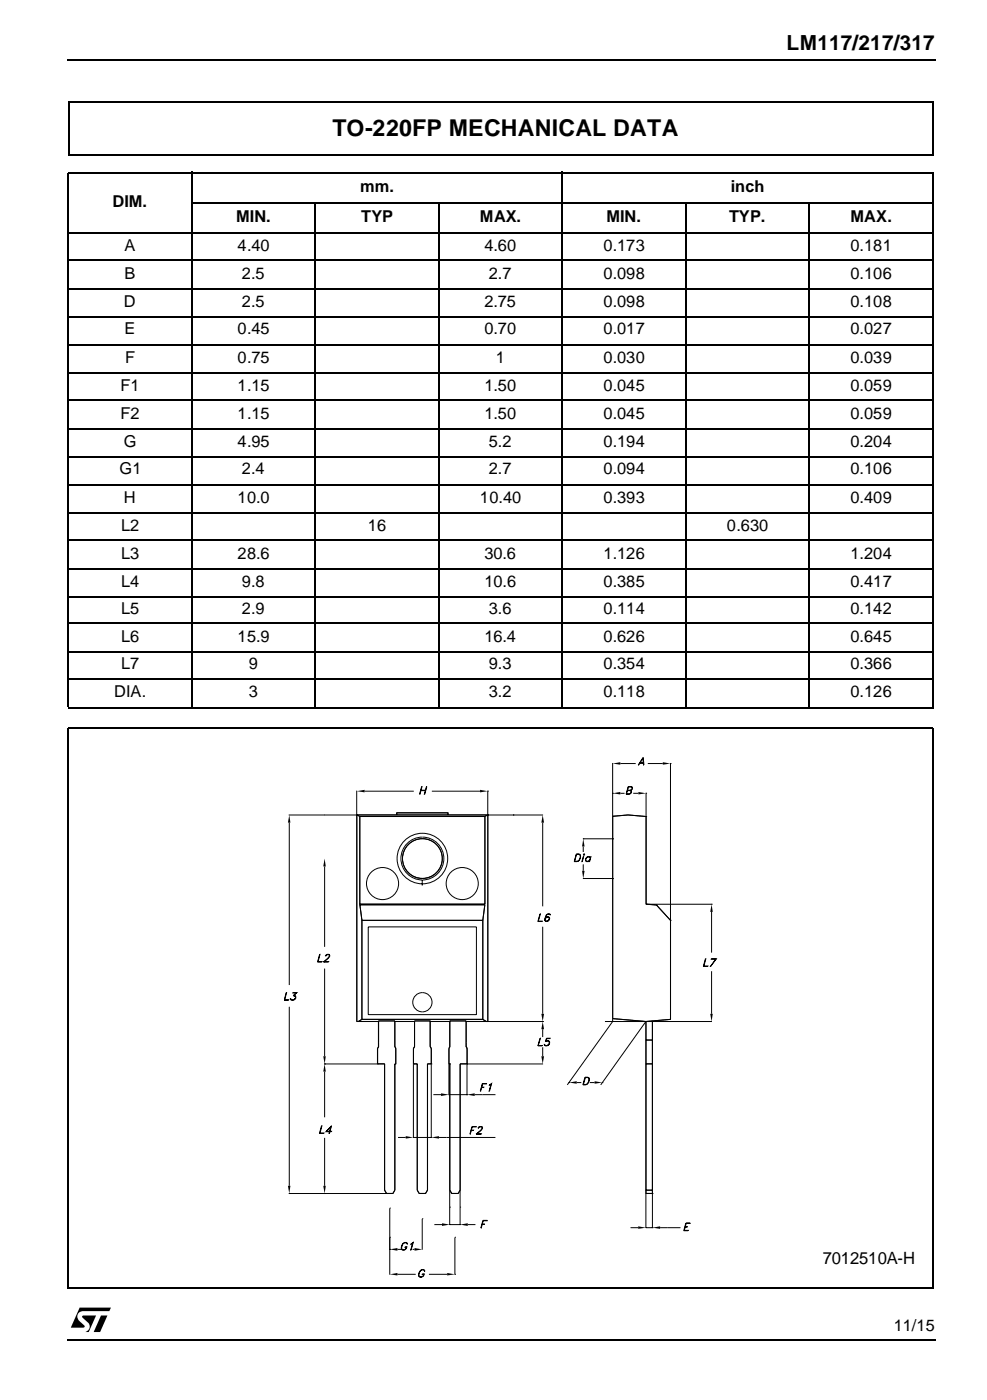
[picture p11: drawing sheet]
<svg xmlns="http://www.w3.org/2000/svg" width="185mm" height="262mm" viewBox="0 0 185 262" stroke-linecap="round" stroke-linejoin="round" font-family="sans-serif">
<path d="M12.5 11.1l.1 .3zM175.1 11.1l.1 .3zM12.5 251.1l.1 .2zM175.1 251.1l.1 .2z" fill="#000"/>
<path d="M12.6 11.3h162.5M12.6 251.2h162.5" fill="none" stroke="#000" stroke-width=".25"/>
<path d="M14.8 245h6.2l-2.2 4.9h-6.1z" fill="#fff"/>
<path d="M14.9 245.1h5.9l-.3 .7h-4.9a1.05 1.05 0 0 0-1.1 .7 1.05 1.05 0 0 0 .4 1.2l.9 .8v.3l-2.5 .1zM15.4 246.7l2.6-.1-1.4 3.1h-.6a1.04 1.04 0 0 0 .5-1.7l-1-1zM18.9 246.6h1.2l-1.3 3.1h-1.3z" fill="#000"/>
<g fill="#fff">
<path d="M12.6 18.6h162.6v223.9h-162.6z"/>
<path d="M12.8 136.6h161.9v105h-161.9z"/>
</g>
<path d="M12.8 136.6h162M12.8 136.5v105.1M174.7 136.6v105.1M12.7 241.6h162" fill="none" stroke="#000" stroke-width=".21"/>
<g fill="#fff">
<path d="M12.8 25.3h162v.1h-162z"/>
<path d="M174.7 25.3h.1v108.8h-.1z"/>
<path d="M12.8 134h161.9v.1h-161.9z"/>
<path d="M12.8 25.3h.1v108.7h-.1z"/>
</g>
<g fill="none" stroke="#000" stroke-width=".21">
<path d="M12.7 32.4h162.1M12.8 32.5v100M35.8 38h139M35.9 32.2v100.6M59.1 37.9v94.9M82.2 37.9v94.9M105.3 32.2v100.6M128.4 37.9v94.9M151.6 37.9v94.9M174.7 32.5v100M12.7 43.6h162.1M12.7 48.8h162.1"/>
<path d="M12.7 54.1h162.1M12.7 59.4h162.1M12.7 64.6h162.1M12.7 69.9h162.1M12.7 75.1h162.1M12.7 80.4h162.1M12.7 85.7h162.1M12.7 90.8h162.1M12.7 96.1h162.1M12.7 101.3h162.1M12.7 106.6h162.1M12.7 111.9h162.1"/>
<path d="M12.7 116.9h162.1M12.7 122.2h162.1M12.7 127.4h162.1M12.7 132.7h162.1"/>
</g>
<path d="M12.8 19.1h162.1M12.9 19v10M174.7 19.1v10.1M12.7 29.1h162" fill="none" stroke="#000" stroke-width=".32"/>
<g fill="#fff">
<path d="M16.3 140.1h154.9v101h-154.9z"/>
<path d="M53.3 141.9h80.9v97.5h-80.9z"/>
</g>
<g fill="none" stroke="#000" stroke-width=".19">
<path d="M54.1 152.8h47.6M54.2 154.2v30.5M66.8 152.8l.6 .3h23.4M66.8 152.8h.1M66.8 148.2v43.3h4.1M68.3 148.3h9.2M74.3 152.4h9.6v.4v-.4h-9.6v.4zM78.8 148.2h.9M78.9 148.1h.8M79 147.5l-.4 1.4zM79.1 156.9a4 4 0 0 0-4 4.1 4 4 0 0 0 4 4M79.1 156.9a4 4 0 0 1 4 4.1 4 4 0 0 1-4 4"/>
<path d="M79.9 147.5l-.4 1.4zM80.9 148.3h9M90.8 153.1v16.4M91.4 152.8h.1M91.4 148.3h.1M91.4 148.2v43.3M91.4 152.8l-.6 .3M96.1 152.8h.1M101.6 154.2v15.7M109.2 157.3h5.5M109.2 157.3h.1M109.2 158.7v1"/>
<path d="M114.7 157.3h.1M114.7 148.7h.1M114.7 153h.1M114.7 143v48.5l-8.5 11.9M114.7 153l2.9-.2 3.4 .3M114.8 153l2.8-.2 3.4 .3v16.4l1.9 .2 2.7 2.8M116.2 143.1h2.9M116.2 148.7h.8M117.5 148.1l.7 .1v.4l-.4 .3h-.5l.4-1.4h.5l.2 .1-.1 .5-.3 .1M118 148.1a.42 .42 0 0 0 .4-.5l-.7-.1-.4 1.3h.5a.42 .42 0 0 0 .4-.5l-.7-.1M118.6 148.7h1M119.7 143.1h.9"/>
<path d="M119.9 143h.6M120.5 142l.1 1.4-.2-1.2-.9 1.2zM121 153.1h.1M121 148.7h.1M121 148.6v20.9M121.3 143.1h2.8M125.6 143.1h.1M125.6 143v48.1M59.9 178.9l-.3 1.4 .7 .1h-.8zM60.8 162.4v15.1M67.4 169.5h23.4M67.4 169.7h23.4"/>
<path d="M67.4 169.5l.4 3M67.4 169.5h23.4v-16.4h-23.4v16.4M67.8 172.5h22.6M67.8 172.5v18.6M67.8 172.5h22.6v18.6h-22.6zM69 173.8h20.2v16.4h-20.2zM79.1 165v1M90.4 172.5v18.6M90.8 169.5l-.4 3M101.1 171.3l-.3 1.4 .8 .1h-.9zM101.6 173.7v16.4M102.1 172.4l.2 .3 .4-.1 .1-.2"/>
<path d="M102.1 172.2a.45 .45 0 0 1 .7-.2l.1 .2M102.5 171.4h.5M102.5 171.9l-.4 .4M102.5 171.4l-.1 .2a.82 .82 0 0 0-.1 1.1M102.7 171.9l.2 .4-.4 .4M103 171.4l.1 .1-.1-.1a.57 .57 0 0 0-.7 .2 .78 .78 0 0 0 0 1.2 .55 .55 0 0 0 .5-.9h-.2l-.4 .2M107.9 160.1h.5a.8 .8 0 0 1 .3 .9 .8 .8 0 0 1-.7 .5h-.5zM108 160.2h.4a.72 .72 0 0 1 .3 .7 .72 .72 0 0 1-.7 .6h-.4zM109.2 164.7h5.5M109.2 160.6l-.2 .9zM109.2 162v1.3M109.3 160.2l.2-.1v.1l-.2 .1z"/>
<path d="M109.3 160.2h.1zM109.8 160.8l.3-.2 .5 .2a.48 .48 0 0 0-.7 0 .48 .48 0 0 0 0 .7l.5-.1a.43 .43 0 0 1-.6 0 .43 .43 0 0 1 0-.6zM110.6 160.6l-.2 .9zM114.7 164.7h.1M121 169.5l1.9 .2M121 169.5h.1M121 169.5h12.3M122.9 169.7h.1M122.9 169.7l2.7 2.8M125.6 172.5h.1M132.1 179.7l-.3 1.4 .8 .1h-.9zM133.3 169.5h.1"/>
<path d="M133.3 171v7.6M134.1 179.7l-1 1.5 1.1-1.5h-1l.9 .1M53.6 186.1l-.3 1.3 .7 .1h-.8zM54.2 188.7v33.6M54.5 187.3l.1 .1M55 186.6l.3 .1a.53 .53 0 0 1-.2 .7 .53 .53 0 0 1-.7-.2h.1a.41 .41 0 0 0 .6 .2l.2-.2M55.1 186.7l.2 .1v.3l-.3 .3M55.5 186.1h-.6h.7l-.6 .6M55.5 186.1l-.6 .6 .4 .1 .1 .2M60.7 180.3l.8 .1h-.9l.8-.7 .3-.4v-.2a.52 .52 0 0 0-.8 .1l.4-.3h.3l.2 .3-1.1 1.2M60.7 199.5h11.3v23.6l.4 .7M60.8 199.5h.1"/>
<path d="M60.8 181.6v16.4M66.8 191.5v-38.7h24.6v38.7M67.8 191.1l-.7 .4M67.8 191.1h22.6M70.7 199.5h.1M70.7 196.5v3M70.9 196.2v-4.8h3.1v4.8l.1 .3M70.9 196.2l-.2 .3M70.9 195.4v.8l-.2 .3v2.9h1.3v23.7l.4 .6h1.2l.4-.6v-23.7h.1v-2.9M73.9 191.4v4.8M74 196.2l.1 .3M74.1 196.5v3h-.2v23.6l-.3 .7h-1.2"/>
<path d="M77.4 199.5h.1M77.4 199.5h.7M77.4 196.5v16.8M77.6 191.4h3v4.8M77.6 191.4v4.8M77.6 196.2l-.2 .3M77.6 191.4h3v4.8l.2 .3v2.9h-.7M77.6 191.4v4.8l-.2 .3v2.9h.7M77.6 191.5h-3.7M78.1 199.5v23.6l.4 .7h1.2l.4-.7v-23.6M78.1 199.4v23.7l.4 .6h1.2l.4-.6v-23.7M80.1 199.5h.7"/>
<path d="M80.6 196.2l.2 .3M80.8 199.5h.1M80.8 196.5v16.8M84.1 199.5h.1M84.1 199.5h.1v30.2M84.1 196.5v8.8M84.1 196.5v2.9h.2M84.2 196.2v-4.8h3.1v4.8l.2 .3v2.9h-1.3v23.7l-.4 .6h-1.2l-.3-.6v-23.7M84.3 196.2l-.2 .3M84.3 199.4h.1M84.3 191.4v4.8l-.2 .3M84.3 191.5h-3.7"/>
<path d="M87.3 191.5h14.4M87.3 191.4v4.8M87.3 196.2l.2 .3M87.5 199.5h.1M87.5 196.5v8.8M90.4 191.1l.7 .4M91.1 191.5h.1M101.1 194.6l-.3 1.4 .8 .1h-.9zM101.6 191.5h.1M101.6 193v1.4M101.6 196.3v1.7M101.7 199.5h-15.5v30.2"/>
<path d="M102 195.9l.1 .1M102.7 195.2a.4 .4 0 0 1 0 .7l-.2 .1M102.9 195.5l-.2-.3-.6 .1 .3-.7h.6l-.6 .1-.2 .5a.47 .47 0 0 1 .7 .1 .47 .47 0 0 1-.3 .7l-.4 .1-.3-.3 .1 .1a.62 .62 0 0 0 .8-.2M113.3 191.5h7.6M114.7 191l6.3 .5M121 191.5h.1M121 191.5v38.7M121 199.5h1.2M121 195h1.2M121 191.5l-8.5 11.9M121 191.5v32.2h1.2v-32.2M121 191.5h12.3"/>
<path d="M122.2 191.4v38.8M125.6 191.1l-4.6 .4M133.3 182.1v8M60.2 211.1l-.3 1.3 .8 .1h-.9zM60.8 200.9v8.6M60.8 213.3v9M61.1 212.1l1 .1h-1l1-1.1-.4 1.4 .3-1.2-.9 .9M74.5 213.2h1.5M77.4 213.2h3.4M80.8 213.2h.1M81.2 205.2h1.4M82.2 213.2h10.6"/>
<path d="M84.1 205.2h3.4M87.5 205.2h.1M88.3 211.9h.4l-.4 .1M88.4 211.2h.8l-.8 .1-.4 1.3zM88.9 205.2h3.9M89.3 212.6h.9h-1l.8-.6 .3-.6v-.1h-.4l-.4 .2a.47 .47 0 0 1 .4-.3 .47 .47 0 0 1 .5 .2l-.3 .6-.9 .6M90.2 203.8l.4 .1h-.4M90.3 203.1h.9l-.8 .1-.5 1.4zM91.6 203.4l.5-.3-.4 1.5 .3-1.3zM106.6 203h.1M106.6 202.8v.1M108 203h.9"/>
<path d="M109.6 201.9h.4a.69 .69 0 0 1 .1 1.3l-.4 .2h-.5zM109.6 202l.6 .1a.89 .89 0 0 1-.9 1.2zM110.5 203h.9M112.8 203h.1M112.8 202.8v.1M54.1 223.8h18.3M54.2 223.8h.1M60.8 223.8h.1M72.4 223.8h.1M73 226.5h.1M73 234.2h.1M73 232h.1"/>
<path d="M73 226.5v12.5M74.4 234.2h.7M74.4 238.9h3.5M75.5 233.1l.6-.2 .2 .4a.54 .54 0 0 0-.5-.3 .54 .54 0 0 0-.5 .5l-.1 .5a.47 .47 0 0 0 .6 .3 .47 .47 0 0 0 .3-.5h-.3h.4a.53 .53 0 0 1-.5 .6 .53 .53 0 0 1-.5-.6zM77 233.2l.4-.3-.5 1.5 .4-1.3zM77.3 234.2h.3M78.7 238.2a.49 .49 0 0 1 .8 0l.1 .2a.52 .52 0 0 0-.6-.4 .52 .52 0 0 0-.4 .5l-.1 .6a.48 .48 0 0 0 .5 .3 .48 .48 0 0 0 .4-.5h-.3l.3-.1a.53 .53 0 0 1-.4 .6 .53 .53 0 0 1-.6-.5zM79.1 228.5h.1M79.1 228.5v5.8M80.3 238.9h3.5M81.3 229.6h1.5M84.2 226.3h.1"/>
<path d="M84.2 223.1l.4 .7h1.2l.4-.7M84.2 229.6h2M85.2 232h.1M85.2 238.9h.1M85.2 232v7M86.2 226.3h.1M86.2 229.6h.1M87.6 229.6h1.4M90.3 229.5h.4h-.4M90.5 228.8h.8l-.8 .1-.4 1.3zM118.1 230.2h1.4M121 223.8h.1"/>
<path d="M121 230.2h1.2M121 223.8h1.2M121 223.1h1.2M122.2 223.8h.1M122.2 230.2h.1M123.6 230.2h3.8M128.3 230l.4 .1h-.4M128.5 229.3h.8h-.8l-.3 1.4h.7h-.8z"/>
<circle cx="71.6" cy="165.6" r="3"/>
<circle cx="79.1" cy="161" r="3.7"/>
<circle cx="79.1" cy="161" r="4.7"/>
<circle cx="86.6" cy="165.6" r="3"/>
<circle cx="79.1" cy="187.9" r="1.8"/>
</g>
<g fill="#000">
<path d="M54.2 152.8l.2 1.4h-.5zM66.8 148.3l1.5-.2v.4zM89.9 148.1l1.5 .2-1.5 .2zM101.6 152.8l.3 1.4h-.5zM109.2 157.3l.3 1.4h-.5zM114.7 143.1l1.5-.2v.5zM114.7 148.7l1.5-.2v.4zM119.6 148.5l1.4 .2-1.4 .2zM124.1 142.9l1.5 .2-1.5 .3zM60.8 161l.2 1.4h-.5zM109 163.3h.5l-.3 1.4zM133.3 169.5l.2 1.5h-.5z"/>
<path d="M60.5 198h.5l-.2 1.5zM101.4 190.1h.5l-.3 1.4zM101.4 198h.5l-.3 1.5zM101.6 191.5l.3 1.5h-.5zM133 190.1h.5l-.2 1.4zM60.8 199.5l.2 1.4h-.5zM76 213l1.4 .2-1.4 .3zM80.8 213.2l1.4-.2v.5zM82.6 205l1.5 .2-1.5 .3zM87.5 205.2l1.4-.2v.5zM106.6 203l1.4-.3v.5zM111.4 202.7l1.4 .3-1.4 .2z"/>
<path d="M53.9 222.3h.5l-.2 1.5zM60.5 222.3h.5l-.2 1.5zM73 234.2l1.4-.2v.5zM73 238.9l1.4-.2v.4zM77.6 234l1.5 .2-1.5 .3zM82.8 229.3l1.4 .3-1.4 .2zM83.8 238.7l1.4 .2-1.4 .2zM86.2 229.6l1.4-.3v.5zM119.5 229.9l1.5 .3-1.5 .2zM122.2 230.2l1.4-.3v.5z"/>
</g>
<text font-size="4.3" x="62.3" y="25.5">TO-220FP MECHANICAL DATA</text>
<text font-size="3.9" x="147.3" y="9.5">LM117/217/317</text>
<text font-size="3.2" x="154.1" y="236.9">7012510A-H</text>
<g font-size="3.1">
<text x="67.4" y="35.9">mm.</text>
<text x="136.9" y="35.9">inch</text>
<text x="21.1" y="38.8">DIM.</text>
<text x="44.3" y="41.5">MIN.</text>
<text x="67.7" y="41.5">TYP</text>
<text x="89.9" y="41.5">MAX.</text>
<text x="113.6" y="41.5">MIN.</text>
<text x="136.6" y="41.5">TYP.</text>
<text x="159.3" y="41.5">MAX.</text>
<text x="23.3" y="47">A</text>
<text x="44.5" y="47">4.40</text>
<text x="90.7" y="47">4.60</text>
<text x="113.1" y="47">0.173</text>
<text x="159.3" y="47">0.181</text>
<text x="23.3" y="52.2">B</text>
<text x="45.3" y="52.2">2.5</text>
<text x="91.6" y="52.2">2.7</text>
<text x="113.1" y="52.2">0.098</text>
<text x="159.3" y="52.2">0.106</text>
<text x="23.2" y="57.5">D</text>
<text x="45.3" y="57.5">2.5</text>
<text x="90.7" y="57.5">2.75</text>
<text x="113.1" y="57.5">0.098</text>
<text x="159.3" y="57.5">0.108</text>
<text x="23.3" y="62.7">E</text>
<text x="44.5" y="62.7">0.45</text>
<text x="90.7" y="62.7">0.70</text>
<text x="113.1" y="62.7">0.017</text>
<text x="159.3" y="62.7">0.027</text>
<text x="23.4" y="68">F</text>
<text x="44.5" y="68">0.75</text>
<text x="92.8" y="68">1</text>
<text x="113.1" y="68">0.030</text>
<text x="159.3" y="68">0.039</text>
<text x="22.6" y="73.3">F1</text>
<text x="44.5" y="73.3">1.15</text>
<text x="90.7" y="73.3">1.50</text>
<text x="113.1" y="73.3">0.045</text>
<text x="159.3" y="73.3">0.059</text>
<text x="22.6" y="78.5">F2</text>
<text x="23.2" y="83.8">G</text>
<text x="44.5" y="83.8">4.95</text>
<text x="44.5" y="78.5">1.15</text>
<text x="90.7" y="78.5">1.50</text>
<text x="91.6" y="83.8">5.2</text>
<text x="113.1" y="83.8">0.194</text>
<text x="113.1" y="78.5">0.045</text>
<text x="159.3" y="78.5">0.059</text>
<text x="159.3" y="83.8">0.204</text>
<text x="22.4" y="88.9">G1</text>
<text x="45.3" y="88.9">2.4</text>
<text x="91.6" y="88.9">2.7</text>
<text x="113.1" y="88.9">0.094</text>
<text x="159.3" y="88.9">0.106</text>
<text x="23.2" y="94.2">H</text>
<text x="44.5" y="94.2">10.0</text>
<text x="89.9" y="94.2">10.40</text>
<text x="113.1" y="94.2">0.393</text>
<text x="159.3" y="94.2">0.409</text>
<text x="22.7" y="99.5">L2</text>
<text x="68.9" y="99.5">16</text>
<text x="136.1" y="99.5">0.630</text>
<text x="22.7" y="104.7">L3</text>
<text x="44.5" y="104.7">28.6</text>
<text x="90.7" y="104.7">30.6</text>
<text x="113.1" y="104.7">1.126</text>
<text x="159.3" y="104.7">1.204</text>
<text x="22.7" y="110">L4</text>
<text x="45.3" y="110">9.8</text>
<text x="90.7" y="110">10.6</text>
<text x="113.1" y="110">0.385</text>
<text x="159.3" y="110">0.417</text>
<text x="22.7" y="115.1">L5</text>
<text x="45.3" y="115.1">2.9</text>
<text x="91.6" y="115.1">3.6</text>
<text x="113.1" y="115.1">0.114</text>
<text x="159.3" y="115.1">0.142</text>
<text x="22.7" y="120.3">L6</text>
<text x="22.7" y="125.5">L7</text>
<text x="44.5" y="120.3">15.9</text>
<text x="46.6" y="125.5">9</text>
<text x="90.7" y="120.3">16.4</text>
<text x="91.6" y="125.5">9.3</text>
<text x="113.1" y="120.3">0.626</text>
<text x="113.1" y="125.5">0.354</text>
<text x="159.3" y="120.3">0.645</text>
<text x="159.3" y="125.5">0.366</text>
<text x="21.4" y="130.7">DIA.</text>
<text x="46.6" y="130.7">3</text>
<text x="91.6" y="130.7">3.2</text>
<text x="113.1" y="130.7">0.118</text>
<text x="159.3" y="130.7">0.126</text>
</g>
<text font-size="3" x="167.4" y="249.5">11/15</text>
</svg>
